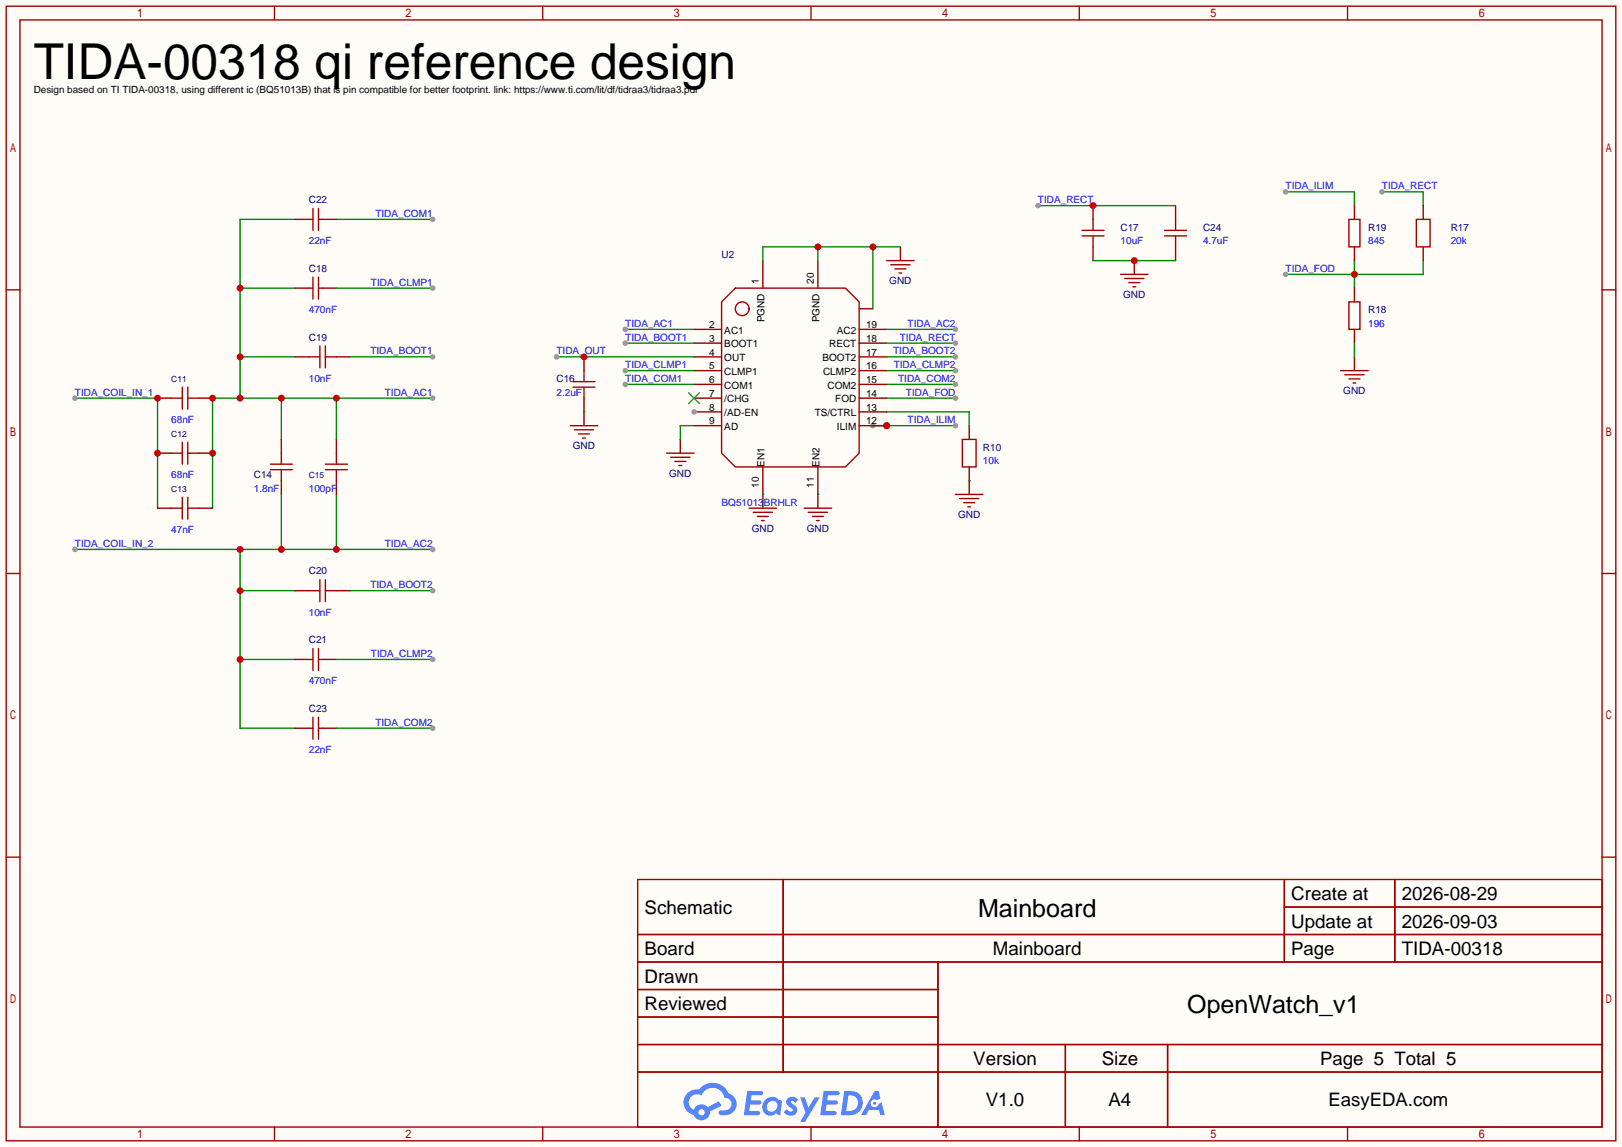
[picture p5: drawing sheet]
<svg xmlns="http://www.w3.org/2000/svg" width="299mm" height="212mm" viewBox="0 0 299 212" stroke-linecap="round" stroke-linejoin="round" font-family="sans-serif">
<path d="M0 0h299.5v211.8h-299.5z" fill="#fffcf7"/>
<g fill="none" stroke="#a10000" stroke-width=".25">
<path d="M1.1 1.1h297.2v209.6h-297.2zM3.7 3.7h292.1v204.5h-292.1zM50.7 1.1v2.6M100.2 1.1v2.6M149.7 1.1v2.6M199.3 1.1v2.6M248.8 1.1v2.6M1.1 53.5h2.6M295.8 53.5h2.5M1.1 105.9h2.6M295.8 105.9h2.5M1.1 158.3h2.6"/>
<path d="M295.8 158.3h2.5M117.7 162.4h178.1v45.8h-178.1zM117.7 172.6h178.1M117.7 177.7h178.1M144.6 162.4v35.6M173.2 177.7v30.5M237.1 162.4v15.3M237.1 167.5h58.7M257.5 162.4v15.3M117.7 182.8h55.5M117.7 192.9h178.1M117.7 187.8h55.5"/>
<path d="M117.7 198h178.1M196.7 192.9v15.3M215.6 192.9v15.3M50.7 208.2v2.5M100.2 208.2v2.5M149.7 208.2v2.5M199.3 208.2v2.5M248.8 208.2v2.5"/>
</g>
<g fill="#5487ff">
<path d="M145.5 202.8a1.3 1.3 0 0 1 1.8 .3l-.4 .6a.54 .54 0 0 0-.9-.2l.1 .2a1.58 1.58 0 0 1 1.1 1.6 1.43 1.43 0 0 1-2.5 .1l.5-.6a.64 .64 0 0 0 .5 .5 .64 .64 0 0 0 .7-.3l-.2-.2a1.6 1.6 0 0 1-1-1.6z"/>
<path d="M147.7 202.7h.9l.7 1.9 1.1-1.9h.9l-2.7 4.5h-.9l1-1.7z"/>
<path d="M138 201.5h1.6a1.31 1.31 0 0 1 1.2 .2 .4 .4 0 0 1-.3 .6h-1.8l-.1 .9h1.6a.4 .4 0 0 1 .4 .4 .4 .4 0 0 1-.4 .4h-1.7l-.2 1.2h.8a1.23 1.23 0 0 1 1.2 .2 .39 .39 0 0 1-.3 .6h-2.7z"/>
<path d="M152.1 201.5h1.6a1.32 1.32 0 0 1 1.3 .2 .39 .39 0 0 1-.4 .6h-1.7l-.2 .9h1.7a.4 .4 0 0 1 .3 .4 .4 .4 0 0 1-.4 .4h-1.7l-.2 1.2h.8a1.23 1.23 0 0 1 1.2 .2 .39 .39 0 0 1-.3 .6h-2.7z"/>
<path d="M161.5 201.5h.7l.4 1.3-.7 .4a.75 .75 0 0 0-1.1 .3 .75 .75 0 0 0 .5 1 .75 .75 0 0 0 .9-.6l.6-.3 .6 2.4h-.9l-.2-1h-1.9l-.5 1h-.9z"/>
<path d="M155.9 201.5l-.7 4.5h1.5a2.27 2.27 0 0 0 2.6-2.3 2.27 2.27 0 0 0-2.7-2.2zM156.6 202.3a1.5 1.5 0 0 1 1.8 1.5 1.5 1.5 0 0 1-1.9 1.4h-.3z"/>
<path d="M141.3 203.1a1.62 1.62 0 0 0-.4 2.1 1.62 1.62 0 0 0 2 .7l.4-.3 .3 .3 .5 .1 .3-2.5-.2-.3h-.4a1.58 1.58 0 0 0-2.5-.1zM141.9 203.6a.99 .99 0 0 1 1.6 .3 .99 .99 0 0 1-.9 1.4 .94 .94 0 0 1-1-.5 .94 .94 0 0 1 .3-1.2z"/>
<path d="M126.9 201.9a2.37 2.37 0 0 0 1.2 4 1.54 1.54 0 0 0 1.7 1 1.54 1.54 0 0 0 1.3-1.6l2.1-1.1-.5-.8-2 1.1a1.57 1.57 0 0 0-2.6 .4 1.5 1.5 0 0 1-.8-2.1 1.5 1.5 0 0 1 2.2-.5 2.23 2.23 0 0 1 2.3-1.4 2.23 2.23 0 0 1 2 1.8 1.16 1.16 0 0 1 1.2 1.1 1.16 1.16 0 0 1-1 1.3h-.7a.47 .47 0 0 0-.6 .3 .47 .47 0 0 0 .4 .6 2.23 2.23 0 0 0 2.3-.7 2.23 2.23 0 0 0 .4-2.3 2.16 2.16 0 0 0-1.3-1.1 3.2 3.2 0 0 0-5.4-.7l-1.2 .1zM129 205.4a.58 .58 0 0 1 1.1 0 .58 .58 0 0 1-1.1 0z"/>
<circle cx="161.5" cy="203.8" r=".28"/>
</g>
<path d="M31.6 73.5h2.1M33.7 71.5v4.1M34.7 73.5h2M34.7 71.5v4.1M31.6 83.7h2.1M33.7 81.7v4M34.7 81.7v4M34.7 83.7h2" fill="none" stroke="#a10000" stroke-width=".25"/>
<path d="M29.1 73.5h2.5M36.7 73.5h2.5M29.1 83.7h2.5M36.7 83.7h2.5" fill="none" stroke="#870000" stroke-width=".25"/>
<path d="M44.3 53.2h10.2M54.5 40.5h-10.2v33M44.3 65.9h10.2M51.9 73.5v7.7M62.1 73.5v7.7M79.9 73.5h-40.7v20.4" fill="none" stroke="#008700" stroke-width=".25"/>
<g fill="#c00">
<circle cx="39.2" cy="83.7" r=".63"/>
<circle cx="39.2" cy="73.5" r=".63"/>
<circle cx="44.3" cy="73.5" r=".63"/>
<circle cx="51.9" cy="73.5" r=".63"/>
<circle cx="62.1" cy="73.5" r=".63"/>
<circle cx="44.3" cy="65.9" r=".63"/>
<circle cx="44.3" cy="53.2" r=".63"/>
</g>
<circle cx="79.9" cy="73.5" r=".51" fill="#999"/>
<path d="M13.8 73.5h15.3v20.4" fill="none" stroke="#008700" stroke-width=".25"/>
<g fill="#c00">
<circle cx="29.1" cy="83.7" r=".63"/>
<circle cx="29.1" cy="73.5" r=".63"/>
</g>
<circle cx="13.8" cy="73.5" r=".51" fill="#999"/>
<path d="M31.6 93.9h2.1M33.7 91.8v4.1M34.7 93.9h2M34.7 91.8v4.1M49.9 86.7h4.1M49.9 85.7h4.1M51.9 83.7v2M51.9 86.7v2.1" fill="none" stroke="#a10000" stroke-width=".25"/>
<path d="M29.1 93.9h2.5M36.7 93.9h2.5M51.9 81.2v2.5M51.9 88.8v2.5" fill="none" stroke="#870000" stroke-width=".25"/>
<path d="M51.9 91.3v10.2M62.1 91.3v10.2M13.8 101.5h66.1M44.3 101.5v33h10.2M44.3 109.1h10.2M44.3 121.8h10.2" fill="none" stroke="#008700" stroke-width=".25"/>
<g fill="#c00">
<circle cx="62.1" cy="101.5" r=".63"/>
<circle cx="51.9" cy="101.5" r=".63"/>
<circle cx="44.3" cy="101.5" r=".63"/>
<circle cx="44.3" cy="109.1" r=".63"/>
<circle cx="44.3" cy="121.8" r=".63"/>
</g>
<g fill="#999">
<circle cx="13.8" cy="101.5" r=".51"/>
<circle cx="79.9" cy="101.5" r=".51"/>
</g>
<path d="M105.3 78.6h5.1M105.8 71.5h4.1M105.8 70.5h4.1M106 79.4h3.6M107.8 68.5v2M107.8 71.5v2M60.1 85.7h4M60.1 86.7h4M62.1 83.7v2M62.1 86.7v2.1M106.8 80.1h2M107.6 80.9h.5" fill="none" stroke="#a10000" stroke-width=".25"/>
<path d="M107.8 65.9v2.6M107.8 73.5v5.1M62.1 81.2v2.5M62.1 88.8v2.5" fill="none" stroke="#870000" stroke-width=".25"/>
<path d="M62.1 40.5h17.8M107.8 76.1h.1" fill="none" stroke="#008700" stroke-width=".25"/>
<circle cx="79.9" cy="40.5" r=".51" fill="#999"/>
<path d="M57 53.2h.8M57.8 51.2v4M58.8 51.2v4M58.8 53.2h.8" fill="none" stroke="#a10000" stroke-width=".25"/>
<path d="M54.5 53.2h2.5M59.6 53.2h2.5" fill="none" stroke="#870000" stroke-width=".25"/>
<path d="M62.1 53.2h17.8" fill="none" stroke="#008700" stroke-width=".25"/>
<circle cx="79.9" cy="53.2" r=".51" fill="#999"/>
<path d="M57 65.9h2.1M59.1 63.9v4M60.1 65.9h2M60.1 63.9v4" fill="none" stroke="#a10000" stroke-width=".25"/>
<path d="M54.5 65.9h2.5M62.1 65.9h2.5" fill="none" stroke="#870000" stroke-width=".25"/>
<path d="M64.6 65.9h15.3" fill="none" stroke="#008700" stroke-width=".25"/>
<circle cx="79.9" cy="65.9" r=".51" fill="#999"/>
<path d="M57 109.1h2.1M59.1 107.1v4M60.1 109.1h2M60.1 107.1v4" fill="none" stroke="#a10000" stroke-width=".25"/>
<path d="M54.5 109.1h2.5M62.1 109.1h2.5" fill="none" stroke="#870000" stroke-width=".25"/>
<path d="M64.6 109.1h15.3" fill="none" stroke="#008700" stroke-width=".25"/>
<circle cx="79.9" cy="109.1" r=".51" fill="#999"/>
<path d="M57.8 119.8v4M58.8 119.8v4M57 121.8h.8M58.8 121.8h.8" fill="none" stroke="#a10000" stroke-width=".25"/>
<path d="M54.5 121.8h2.5M59.6 121.8h2.5" fill="none" stroke="#870000" stroke-width=".25"/>
<path d="M62.1 121.8h17.8" fill="none" stroke="#008700" stroke-width=".25"/>
<circle cx="79.9" cy="121.8" r=".51" fill="#999"/>
<path d="M57.8 38.5v4M58.8 38.5v4M57 40.5h.8M58.8 40.5h.8M57 134.5h.8M57.8 132.5v4M58.8 132.5v4M58.8 134.5h.8" fill="none" stroke="#a10000" stroke-width=".25"/>
<path d="M54.5 40.5h2.5M59.6 40.5h2.5M54.5 134.5h2.5M59.6 134.5h2.5" fill="none" stroke="#870000" stroke-width=".25"/>
<path d="M62.1 134.5h17.8" fill="none" stroke="#008700" stroke-width=".25"/>
<circle cx="79.9" cy="134.5" r=".51" fill="#999"/>
<path d="M163.7 68.5h12.7" fill="none" stroke="#008700" stroke-width=".25"/>
<circle cx="176.4" cy="68.5" r=".51" fill="#999"/>
<path d="M163.7 71h12.7" fill="none" stroke="#008700" stroke-width=".25"/>
<circle cx="176.4" cy="71" r=".51" fill="#999"/>
<path d="M125.6 81.2v2.5M140.8 91.3v2.6M151 91.3v2.6" fill="none" stroke="#870000" stroke-width=".25"/>
<path d="M123.1 83.7h5M123.8 84.5h3.6M124.6 85.2h2M125.3 86h.6M138.3 93.9h5.1M139.1 94.6h3.5M139.8 95.4h2.1M140.6 96.1h.5M148.5 93.9h5M149.2 94.6h3.6M150 95.4h2M150.7 96.1h.6" fill="none" stroke="#a10000" stroke-width=".25"/>
<path d="M161.2 78.6h15.2" fill="none" stroke="#008700" stroke-width=".25"/>
<circle cx="163.7" cy="78.6" r=".63" fill="#c00"/>
<g fill="#999">
<circle cx="176.4" cy="78.6" r=".51"/>
<circle cx="161.2" cy="78.6" r=".51"/>
</g>
<path d="M166.2 45.6v2.5M178.9 78.6v2.6M178.9 86.2v5.1" fill="none" stroke="#870000" stroke-width=".25"/>
<path d="M163.7 48.1h5.1M164.5 48.9h3.5M165.2 49.7h2.1M166 50.4h.5M176.4 91.3h5.1M177.2 92.1h3.5M177.7 81.2h2.5v5h-2.5zM177.9 92.8h2.1M178.7 93.6h.5" fill="none" stroke="#a10000" stroke-width=".25"/>
<path d="M163.7 76.1h15.2v2.5M163.7 73.5h12.7M178.9 88.8h.1" fill="none" stroke="#008700" stroke-width=".25"/>
<circle cx="176.4" cy="73.5" r=".51" fill="#999"/>
<path d="M199.8 43.6h4M199.8 42.5h4M201.8 40.5v2M201.8 43.6v2M215 43.6h4.1M215 42.5h4.1M217 40.5v2M217 43.6v2" fill="none" stroke="#a10000" stroke-width=".25"/>
<path d="M201.8 38v2.5M217 38v2.5M201.8 45.6v2.5M217 45.6v2.5" fill="none" stroke="#870000" stroke-width=".25"/>
<path d="M191.6 38h25.4" fill="none" stroke="#008700" stroke-width=".25"/>
<circle cx="201.8" cy="38" r=".63" fill="#c00"/>
<circle cx="191.6" cy="38" r=".51" fill="#999"/>
<path d="M201.8 48.1h15.2" fill="none" stroke="#008700" stroke-width=".25"/>
<path d="M209.4 48.1v2.6" fill="none" stroke="#870000" stroke-width=".25"/>
<circle cx="209.4" cy="48.1" r=".63" fill="#c00"/>
<path d="M206.9 50.7h5.1M207.6 51.4h3.6M208.4 52.2h2M209.2 53h.5" fill="none" stroke="#a10000" stroke-width=".25"/>
<path d="M237.4 35.4h12.7v2.6" fill="none" stroke="#008700" stroke-width=".25"/>
<circle cx="237.4" cy="35.4" r=".51" fill="#999"/>
<path d="M255.1 35.4h7.7v2.6" fill="none" stroke="#008700" stroke-width=".25"/>
<circle cx="255.1" cy="35.4" r=".51" fill="#999"/>
<path d="M250.1 48.1v5.1M262.8 48.1v2.6h-25.4" fill="none" stroke="#008700" stroke-width=".25"/>
<circle cx="250.1" cy="50.7" r=".63" fill="#c00"/>
<circle cx="237.4" cy="50.7" r=".51" fill="#999"/>
<g fill="none" stroke="#870000" stroke-width=".25">
<path d="M262.8 38v2.5M140.8 48.1v5.1M250.1 53.2v2.6M262.8 45.6v2.5M128.1 60.8h5.1M128.1 63.4h5.1M128.1 65.9h5.1M128.1 68.5h5.1M128.1 71h5.1M128.1 73.5h5.1M128.1 76.1h5.1M250.1 60.8v2.6"/>
<path d="M250.1 65.9v2.6"/>
</g>
<path d="M249 55.8h2.1v5h-2.1zM261.5 40.5h2.5v5.1h-2.5zM247.5 68.5h5.1M248.3 69.2h3.5M249 70h2.1M249.8 70.7h.5" fill="none" stroke="#a10000" stroke-width=".25"/>
<path d="M250.1 63.4v2.5" fill="none" stroke="#008700" stroke-width=".25"/>
<path d="M127.1 72.5l2.1 2M129.2 72.5l-2.1 2" fill="none" stroke="#3c3" stroke-width=".25"/>
<circle cx="128.1" cy="76.1" r=".51" fill="#999"/>
<path d="M128.1 78.6h5.1M158.6 78.6h5.1M140.8 86.2v5.1M151 86.2v5.1" fill="none" stroke="#870000" stroke-width=".25"/>
<circle cx="163.7" cy="78.6" r=".63" fill="#c00"/>
<path d="M151 48.1v5.1M158.6 57h2.6M158.6 76.1h5.1M158.6 73.5h5.1M158.6 71h5.1M158.6 68.5h5.1M158.6 65.9h5.1M158.6 63.4h5.1M158.6 60.8h5.1" fill="none" stroke="#870000" stroke-width=".25"/>
<g fill="none" stroke="#a10000" stroke-width=".25">
<path d="M135.8 53.2h20.3l2.5 2.6v27.9l-2.5 2.5h-20.3l-2.6-2.5v-27.9z"/>
<circle cx="137" cy="57" r="1.27"/>
</g>
<path d="M102.7 65.9h25.4M151 91.3h.1" fill="none" stroke="#008700" stroke-width=".25"/>
<circle cx="107.8" cy="65.9" r=".63" fill="#c00"/>
<circle cx="102.7" cy="65.9" r=".51" fill="#999"/>
<path d="M163.7 63.4h12.7" fill="none" stroke="#008700" stroke-width=".25"/>
<circle cx="176.4" cy="63.4" r=".51" fill="#999"/>
<path d="M163.7 65.9h12.7" fill="none" stroke="#008700" stroke-width=".25"/>
<circle cx="176.4" cy="65.9" r=".51" fill="#999"/>
<path d="M163.7 60.8h12.7" fill="none" stroke="#008700" stroke-width=".25"/>
<circle cx="176.4" cy="60.8" r=".51" fill="#999"/>
<path d="M151 45.6v2.5M161.2 45.6v11.4M166.2 45.6h-25.4v2.5" fill="none" stroke="#008700" stroke-width=".25"/>
<g fill="#c00">
<circle cx="151" cy="45.6" r=".63"/>
<circle cx="161.2" cy="45.6" r=".63"/>
</g>
<path d="M115.4 60.8h12.7" fill="none" stroke="#008700" stroke-width=".25"/>
<circle cx="115.4" cy="60.8" r=".51" fill="#999"/>
<path d="M115.4 63.4h12.7" fill="none" stroke="#008700" stroke-width=".25"/>
<circle cx="115.4" cy="63.4" r=".51" fill="#999"/>
<path d="M115.4 68.5h12.7" fill="none" stroke="#008700" stroke-width=".25"/>
<circle cx="115.4" cy="68.5" r=".51" fill="#999"/>
<path d="M115.4 71h12.7" fill="none" stroke="#008700" stroke-width=".25"/>
<circle cx="115.4" cy="71" r=".51" fill="#999"/>
<path d="M128.1 78.6h-2.5v2.6M140.8 91.3h.1" fill="none" stroke="#008700" stroke-width=".25"/>
<path d="M249 40.5h2.1v5.1h-2.1z" fill="none" stroke="#a10000" stroke-width=".25"/>
<path d="M250.1 38v2.5M250.1 45.6v2.5" fill="none" stroke="#870000" stroke-width=".25"/>
<text font-size="9.1" x="6.2" y="14.6">TIDA-00318 qi reference design</text>
<g font-size="4.6">
<text x="180.6" y="169.4">Mainboard</text>
<text x="219.2" y="187.1">OpenWatch_v1</text>
</g>
<g font-size="3.5">
<text x="238.4" y="166.2">Create at</text>
<text x="258.8" y="166.2">2026-08-29</text>
<text x="119" y="168.8">Schematic</text>
<text x="238.4" y="171.3">Update at</text>
<text x="258.8" y="171.3">2026-09-03</text>
<text x="119" y="176.4">Board</text>
<text x="183.3" y="176.4">Mainboard</text>
<text x="258.8" y="176.4">TIDA-00318</text>
<text x="119" y="181.5">Drawn</text>
<text x="119" y="186.6">Reviewed</text>
<text x="179.7" y="196.7">Version</text>
<text x="203.4" y="196.7">Size</text>
<text x="182" y="204.3">V1.0</text>
<text x="204.7" y="204.3">A4</text>
</g>
<g font-size="3.4">
<text x="238.4" y="176.4">Page</text>
<text x="243.7" y="196.7">Page 5 Total 5</text>
<text x="245.3" y="204.3">EasyEDA.com</text>
</g>
<g font-size="1.8">
<text x="6.2" y="17.2">Design based on TI TIDA-00318, using different ic (BQ51013B) that is pin compatible for better footprint. link: https://www.ti.com/lit/df/tidraa3/tidraa3.pdf</text>
<text x="140.1" y="52.4" transform="rotate(-90 140.1 52.4)">1</text>
<text x="150.3" y="52.4" transform="rotate(-90 150.3 52.4)">20</text>
<text x="141.1" y="59.5" transform="rotate(-90 141.1 59.5)">PGND</text>
<text x="151.3" y="59.5" transform="rotate(-90 151.3 59.5)">PGND</text>
<text x="130.9" y="60.6">2</text>
<text x="130.9" y="63.1">3</text>
<text x="130.9" y="65.7">4</text>
<text x="133.7" y="61.6">AC1</text>
<text x="133.7" y="64.2">BOOT1</text>
<text x="153.1" y="64.2">RECT</text>
<text x="154.5" y="61.6">AC2</text>
<text x="159.9" y="65.7">17</text>
<text x="159.9" y="63.1">18</text>
<text x="159.9" y="60.6">19</text>
<text x="130.9" y="68.2">5</text>
<text x="130.9" y="70.8">6</text>
<text x="133.7" y="66.7">OUT</text>
<text x="133.7" y="69.2">CLMP1</text>
<text x="133.7" y="71.8">COM1</text>
<text x="151.9" y="66.7">BOOT2</text>
<text x="152" y="69.2">CLMP2</text>
<text x="152.8" y="71.8">COM2</text>
<text x="159.9" y="70.8">15</text>
<text x="159.9" y="68.2">16</text>
<text x="130.9" y="73.3">7</text>
<text x="130.9" y="75.8">8</text>
<text x="133.7" y="74.3">/CHG</text>
<text x="133.7" y="76.9">/AD-EN</text>
<text x="150.4" y="76.9">TS/CTRL</text>
<text x="154.2" y="74.3">FOD</text>
<text x="159.9" y="75.8">13</text>
<text x="159.9" y="73.3">14</text>
<text x="130.9" y="78.4">9</text>
<text x="133.7" y="79.4">AD</text>
<text x="154.5" y="79.4">ILIM</text>
<text x="159.9" y="78.4">12</text>
<text x="141.1" y="86.2" transform="rotate(-90 141.1 86.2)">EN1</text>
<text x="151.3" y="86.2" transform="rotate(-90 151.3 86.2)">EN2</text>
<text x="140.1" y="90" transform="rotate(-90 140.1 90)">10</text>
<text x="150.3" y="90" transform="rotate(-90 150.3 90)">11</text>
</g>
<g font-size="1.8" fill="#00f">
<text x="237.4" y="35">TIDA_ILIM</text>
<text x="255.1" y="35">TIDA_RECT</text>
<text x="69.3" y="40.1">TIDA_COM1</text>
<text x="191.6" y="37.5">TIDA_RECT</text>
<text x="57" y="45.1">22nF</text>
<text x="206.9" y="45.1">10uF</text>
<text x="222.1" y="45.1">4.7uF</text>
<text x="252.6" y="45.1">845</text>
<text x="267.8" y="45.1">20k</text>
<text x="68.5" y="52.8">TIDA_CLMP1</text>
<text x="237.4" y="50.2">TIDA_FOD</text>
<text x="57" y="57.8">470nF</text>
<text x="68.4" y="65.5">TIDA_BOOT1</text>
<text x="102.7" y="65.5">TIDA_OUT</text>
<text x="115.4" y="60.4">TIDA_AC1</text>
<text x="115.4" y="62.9">TIDA_BOOT1</text>
<text x="164.9" y="65.5">TIDA_BOOT2</text>
<text x="166.1" y="62.9">TIDA_RECT</text>
<text x="167.6" y="60.4">TIDA_AC2</text>
<text x="252.6" y="60.4">196</text>
<text x="57" y="70.5">10nF</text>
<text x="115.4" y="68">TIDA_CLMP1</text>
<text x="115.4" y="70.5">TIDA_COM1</text>
<text x="165" y="68">TIDA_CLMP2</text>
<text x="165.8" y="70.5">TIDA_COM2</text>
<text x="13.8" y="73.1">TIDA_COIL_IN_1</text>
<text x="71.1" y="73.1">TIDA_AC1</text>
<text x="102.7" y="73.1">2.2uF</text>
<text x="167.3" y="73.1">TIDA_FOD</text>
<text x="31.6" y="78.2">68nF</text>
<text x="167.6" y="78.2">TIDA_ILIM</text>
<text x="31.6" y="88.3">68nF</text>
<text x="181.5" y="85.8">10k</text>
<text x="46.9" y="90.9">1.8nF</text>
<text x="57" y="90.9">100pF</text>
<text x="133.2" y="93.4">BQ51013BRHLR</text>
<text x="13.8" y="101">TIDA_COIL_IN_2</text>
<text x="31.6" y="98.5">47nF</text>
<text x="71.1" y="101">TIDA_AC2</text>
<text x="57" y="113.7">10nF</text>
<text x="68.4" y="108.6">TIDA_BOOT2</text>
<text x="68.5" y="121.3">TIDA_CLMP2</text>
<text x="57" y="126.4">470nF</text>
<text x="69.3" y="134">TIDA_COM2</text>
<text x="57" y="139.1">22nF</text>
</g>
<g font-size="1.8" fill="#000080">
<text x="57" y="37.5">C22</text>
<text x="133.2" y="47.7">U2</text>
<text x="206.9" y="42.6">C17</text>
<text x="222.1" y="42.6">C24</text>
<text x="252.6" y="42.6">R19</text>
<text x="267.8" y="42.6">R17</text>
<text x="57" y="50.2">C18</text>
<text x="164.2" y="52.5">GND</text>
<text x="207.4" y="55">GND</text>
<text x="252.6" y="57.8">R18</text>
<text x="57" y="62.9">C19</text>
<text x="102.7" y="70.5">C16</text>
<text x="248" y="72.8">GND</text>
<text x="105.8" y="83">GND</text>
<text x="181.5" y="83.2">R10</text>
<text x="46.9" y="88.3">C14</text>
<text x="123.5" y="88.1">GND</text>
<text x="176.9" y="95.7">GND</text>
<text x="138.8" y="98.2">GND</text>
<text x="148.9" y="98.2">GND</text>
<text x="57" y="106.1">C20</text>
<text x="57" y="118.8">C21</text>
<text x="57" y="131.5">C23</text>
</g>
<g font-size="1.6" fill="#000080">
<text x="31.6" y="70.5">C11</text>
<text x="31.6" y="80.7">C12</text>
<text x="57" y="88.3">C15</text>
<text x="31.6" y="90.9">C13</text>
</g>
</svg>
